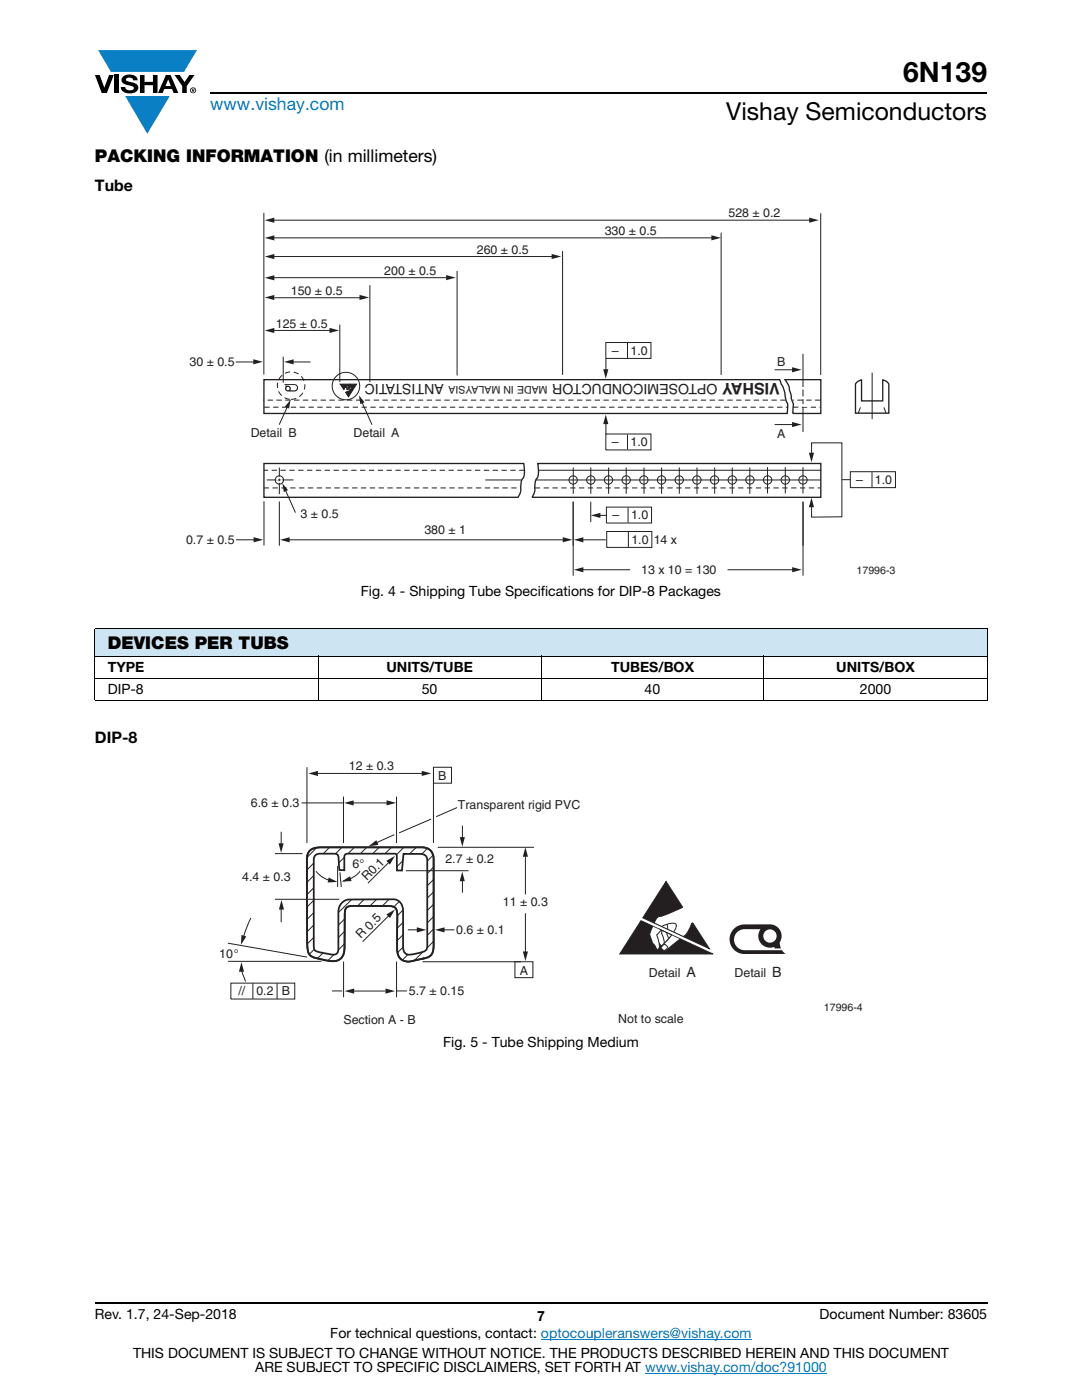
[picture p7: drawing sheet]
<svg xmlns="http://www.w3.org/2000/svg" width="216mm" height="279mm" viewBox="0 0 216 279" stroke-linecap="round" stroke-linejoin="round" font-family="sans-serif">
<g fill="#0a7fc3">
<path d="M19.6 10h19.7l-2.6 4.3h-1.1h-13.5z"/>
<path d="M25 19.2h8.9l-4.5 7.5z"/>
</g>
<g fill="#000">
<path d="M18.9 15h1l.9 2.5 1-2.5h.9l-1.4 3.6h-1zM22.9 15h.9v3.6h-.9zM24.6 15.3a2.1 2.1 0 0 1 2.8 .3l.1 .4h-.9a.79 .79 0 0 0-.7-.5 .79 .79 0 0 0-.8 .4l.3 .3 1 .2a1.08 1.08 0 0 1 1.2 1 1.08 1.08 0 0 1-1.1 1.2 1.73 1.73 0 0 1-2.4-1.2h.9a.96 .96 0 0 0 .8 .6 .96 .96 0 0 0 .9-.4 1.31 1.31 0 0 0-1.2-.6 1.03 1.03 0 0 1-1.1-.6 1.03 1.03 0 0 1 .2-1.1zM27.9 15h.9v1.3h1.7v-1.3h.9v3.6h-.9v-1.6h-1.7v1.6h-.9zM34.8 15h1.1l.9 1.4 1-1.4h1l-1.5 2.2v1.4h-.9v-1.4z"/>
<path d="M33.6 15.9l.5 1.3h-1.1zM33.1 15l-1.6 3.6h1l.3-.8h1.5l.3 .8h1l-1.6-3.6z"/>
<path d="M38.4 17.8h.2v.2h-.2zM38.3 17.7v.7h.1v-.3l.4 .3-.2-.3 .2-.2-.1-.2z"/>
<path d="M38.1 18a.46 .46 0 0 1 .9 0 .46 .46 0 0 1-.9 0zM37.9 18a.6 .6 0 0 0 1.2 0 .6 .6 0 0 0-1.2 0z"/>
</g>
<path d="M42 18.6h155M18.9 260h178.1" fill="none" stroke="#000" stroke-width=".36"/>
<path d="M107.9 267.3h42.1M128.7 274h36.3" fill="none" stroke="#067ec4" stroke-width=".2"/>
<path d="M18.9 125.5h178.1v5.5h-178.1z" fill="#cde5f3"/>
<g fill="#fff">
<path d="M18.9 131h44.6v4.4h-44.6z"/>
<path d="M63.5 131h44.4v4.4h-44.4z"/>
<path d="M107.9 131h44.5v4.4h-44.5z"/>
<path d="M152.4 131h44.6v4.4h-44.6z"/>
</g>
<path d="M18.9 125.5h178.1M18.9 131h178.1M18.9 135.4h178.1M18.9 139.8h178.1M18.9 125.5v14.2M63.5 130.9v9M107.9 130.9v9M152.4 130.9v9M197 125.5v14.2" fill="none" stroke="#000" stroke-width=".2"/>
<path d="M37.1 41.1h141.7v74h-141.7z" fill="#fff"/>
<path d="M52.6 42.5v32.3M54.4 51.2h56M73.8 56.9v19.3M91.2 54.1v20.8M112.3 50.1v24.7M143.9 46.4v28.4M163.8 42.6v32.2M56.5 71.2v5.2M67.8 64.8v11.4M160.2 70.6v15.6" fill="none" stroke="#231f20" stroke-width=".2"/>
<path d="M52.7 75.8h102.9l.2 .5a8 8 0 0 1 1 3.5l.1 .4a3.8 3.8 0 0 1 .2 2.3h-104.4zM156.6 75.8h7.2v6.7h-5.6l.1-1.7-.8-3.1a2.8 2.8 0 0 0-.9-1.9zM170.8 76.4l1.1-.6v4.2h4.2v-4.2a1.37 1.37 0 0 1 1.3 1.9v4.8h-6.7v-5.8zM52.7 92.5h51.8a4.6 4.6 0 0 1-.5 3.7l-.1 1.1a2.59 2.59 0 0 1-.5 1.9h-50.7zM107.3 92.5h56.5v6.7h-57.6l.1-.1a5.4 5.4 0 0 0 .5-2.9 4.6 4.6 0 0 0 .5-3.7z" fill="none" stroke="#231f20" stroke-width=".26"/>
<path d="M67.9 76.7h3.2l-.7 1.1z" fill="#231f20"/>
<path d="M67.9 76.7h3.2l-.7 1.1zM69.3 77.4l-.1 .3 .5-.1M69.5 77.5v.2" fill="none" stroke="#231f20" stroke-width=".2"/>
<path d="M57.1 77.6a.35 .35 0 0 1 .7 0 .35 .35 0 0 1-.7 0zM56.7 76.7l.2 .1h1.8a.53 .53 0 0 1 .6 .6 .53 .53 0 0 1-.6 .5h-.8a.67 .67 0 0 0 0-.7 .67 .67 0 0 0-.7-.3h-.3l.1 .2a.73 .73 0 0 0 .5 1h1.2a.74 .74 0 0 0 .8-.7 .74 .74 0 0 0-.8-.7z" fill="#231f20"/>
<path d="M69.6 77l.2 .5-.5-.2z" fill="#fff"/>
<path d="M69.6 77l.2 .5-.5-.2z" fill="none" stroke="#231f20" stroke-width=".2"/>
<path d="M68 76.9l2.3 1-.8 1.3-.5-.9 .9-.5-1-.5-.3 .4z" fill="#231f20"/>
<path d="M68.9 77.3l-.3 .4-.6-.8 2.3 1-.8 1.3-.5-.9 .9-.5M69.4 77.2l.1 .2" fill="none" stroke="#231f20" stroke-width=".2"/>
<path d="M69.6 77l.3 .4-.2 .1z" fill="#fff"/>
<path d="M69.6 77l.3 .4-.2 .1z" fill="none" stroke="#231f20" stroke-width=".2"/>
<path d="M69.8 76.9l.1-.1 .2 .4-.1 .4-.3-.1 .2-.2z" fill="#fff"/>
<path d="M69.7 77.5l.2-.2v-.5l.2 .6-.1 .2" fill="none" stroke="#231f20" stroke-width=".2"/>
<path d="M69 77.2l.6-.4h.1l-.4 .5z" fill="#fff"/>
<path d="M69 77.2l.6-.4 .1 .1-.4 .4" fill="none" stroke="#231f20" stroke-width=".2"/>
<path d="M69.5 76.8l.2 .1-.1 .1z" fill="#fff"/>
<path d="M69.5 76.8l.2 .1-.1 .1z" fill="none" stroke="#231f20" stroke-width=".2"/>
<path d="M69.9 76.8l.1 .2z" fill="#fff"/>
<g fill="none" stroke="#231f20" stroke-width=".2">
<path d="M69.9 76.8l.1 .2zM174 74.4v9.2M72.2 80.2l2 4.6M107.4 93.8h56.5M171.7 81.3l-.5 1.2M176.4 81.3l.4 1.2"/>
<circle cx="69" cy="77" r="2.74"/>
<circle cx="55.7" cy="95.8" r=".83"/>
<circle cx="114.4" cy="95.8" r=".83"/>
<circle cx="117.9" cy="95.8" r=".83"/>
<circle cx="121.4" cy="95.8" r=".83"/>
<circle cx="124.9" cy="95.8" r=".83"/>
<circle cx="128.5" cy="95.8" r=".83"/>
<circle cx="132" cy="95.8" r=".83"/>
<circle cx="135.5" cy="95.8" r=".83"/>
<circle cx="139.1" cy="95.8" r=".83"/>
<circle cx="142.6" cy="95.8" r=".83"/>
<circle cx="146.1" cy="95.8" r=".83"/>
<circle cx="149.6" cy="95.8" r=".83"/>
<circle cx="153.2" cy="95.8" r=".83"/>
<circle cx="156.7" cy="95.8" r=".83"/>
<circle cx="160.2" cy="95.8" r=".83"/>
</g>
<g fill="none" stroke="#231f20" stroke-width=".2" stroke-dasharray="1.1 .7" stroke-linecap="butt">
<path d="M156.8 79.9h-104.3M163.7 79.9h-5.6M52.6 97.4h51.3M52.7 81.3h104.4M104.7 93.8h-52M106.7 97.4h56.9M158.2 81.3h5.5"/>
<circle cx="58.1" cy="77" r="2.74"/>
</g>
<path d="M71.6 78.9l1.1 1.4-.8 .4z" fill="#231f20"/>
<path d="M56.9 97.8l2.1 4.5" fill="none" stroke="#231f20" stroke-width=".2"/>
<path d="M56.3 96.4l1.2 1.4-.9 .4z" fill="#231f20"/>
<path d="M57.4 81.1l-1.7 3.7" fill="none" stroke="#231f20" stroke-width=".2"/>
<path d="M58 79.8l-.3 1.7-.9-.3z" fill="#231f20"/>
<path d="M54.4 43.9h107.4M106.9 95.8h56.9" fill="none" stroke="#231f20" stroke-width=".2"/>
<path d="M104.1 95.8h-7.3" fill="none" stroke="#231f20" stroke-width=".2" stroke-dasharray="12.3 .7 1.1 .7" stroke-linecap="butt"/>
<g fill="#231f20">
<path d="M52.8 44l1.9-.6v1.1z"/>
<path d="M161.5 43.4l1.9 .5-1.9 .5z"/>
</g>
<path d="M54.4 47.5h87.7" fill="none" stroke="#231f20" stroke-width=".2"/>
<g fill="#231f20">
<path d="M52.8 47.5l1.9-.5v1z"/>
<path d="M141.9 47l2 .5-2 .5z"/>
<path d="M52.8 51.2l1.9-.5v1z"/>
<path d="M110.1 50.7l1.9 .5-1.9 .5z"/>
</g>
<path d="M54.4 55.4h34.6M54.7 59.4h17.9" fill="none" stroke="#231f20" stroke-width=".2"/>
<path d="M89 54.9l1.9 .5-1.9 .5z" fill="#231f20"/>
<path d="M154.6 84.7h3.8" fill="none" stroke="#231f20" stroke-width=".2"/>
<path d="M158 84.2l2 .5-2 .5z" fill="#231f20"/>
<path d="M154.6 73.8h3.8" fill="none" stroke="#231f20" stroke-width=".2"/>
<g fill="#231f20">
<path d="M158 73.3l2 .5-2 .5z"/>
<path d="M52.8 59.4l1.9-.5v1z"/>
<path d="M52.8 55.4l1.9-.5v1.1z"/>
<path d="M71.7 58.8l1.9 .6-1.9 .5z"/>
</g>
<path d="M47 72.2h4.1M54.1 65.9h12.1M57.9 72.2h4.1" fill="none" stroke="#231f20" stroke-width=".2"/>
<g fill="#231f20">
<path d="M52.8 66l1.9-.6v1.1z"/>
<path d="M65.8 65.4l1.9 .5-1.9 .6z"/>
<path d="M56.7 72.2l1.9-.5v1z"/>
</g>
<path d="M120.9 71.5v2.9" fill="none" stroke="#231f20" stroke-width=".2"/>
<path d="M120.4 73.7h1l-.5 1.9z" fill="#231f20"/>
<path d="M120.9 84v2.6" fill="none" stroke="#231f20" stroke-width=".2"/>
<g fill="#231f20">
<path d="M120.9 82.7l.5 1.9h-1z"/>
<path d="M50.5 71.7l2 .5-2 .5z"/>
</g>
<path d="M47.1 107.7h4.1M57.6 107.7h55M115.8 107.7h5.1" fill="none" stroke="#231f20" stroke-width=".2"/>
<g fill="#231f20">
<path d="M55.9 107.7l1.9-.5v1z"/>
<path d="M114.5 107.7l1.9-.5v1z"/>
</g>
<path d="M119.2 102.9h1.8" fill="none" stroke="#231f20" stroke-width=".2"/>
<g fill="#231f20">
<path d="M117.9 102.9l1.9-.6v1.1z"/>
<path d="M50.6 107.2l1.9 .5-1.9 .5z"/>
<path d="M112.3 107.2l1.9 .5-1.9 .5z"/>
<path d="M161.9 99.3l.5 1.9h-1z"/>
</g>
<path d="M161.9 91v-2.6h6.1v14.7l-6.1 .1v-2.6" fill="none" stroke="#231f20" stroke-width=".2"/>
<path d="M161.4 90.4h1l-.5 1.9z" fill="#231f20"/>
<g fill="none" stroke="#231f20" stroke-width=".2">
<path d="M120.9 68.4h9v3.1h-9zM125.2 68.4v3M53.2 95.8h5.4M55.7 93.3v5.3M114.4 93.3v5.2M117.9 93.3v5.2M121.4 93.3v5.2M125 93.3v5.2M128.5 93.3v5.2M132 93.3v5.2M135.5 93.3v5.2M139.1 93.3v5.2"/>
<path d="M142.6 93.3v5.2M146.1 93.3v5.2M149.6 93.3v5.2M153.2 93.2v5.3M156.7 93.2v5.3M160.2 93.2v5.3M168 95.7h1.6M52.7 100v8.9M55.7 100.1v8.8M114.4 100.1v8.8M115.8 113.7h9.9M145.2 113.7h13.9"/>
<path d="M160.2 100.1v8.8"/>
</g>
<path d="M159.9 77.5h1.9M159.9 80.9h1.9" fill="none" stroke="#fff" stroke-width=".53"/>
<path d="M159.9 79.4h1.9" fill="none" stroke="#fff" stroke-width=".53" stroke-dasharray="1.1 .7" stroke-linecap="butt"/>
<g fill="#231f20">
<path d="M114.5 113.7l1.9-.5v1z"/>
<path d="M158.1 113.2l1.9 .5-1.9 .5z"/>
</g>
<path d="M120.9 86.6h9v3.2h-9zM125.2 86.7v3M169.7 94.1h9v3.2h-9zM174 94.2v3M114.4 100.1v14.8M117.9 100.1v4.1M121 101.2h9v3.2h-9zM121.1 106.1h9v3.1h-9zM125.3 101.3v3M125.4 106.2v3M160.2 100.1v14.8" fill="none" stroke="#231f20" stroke-width=".2"/>
<path d="M55.3 95.5v.4M55.5 96.2h.4M55.6 95.3h.4M56.1 95.6v.4" fill="none" stroke="#fff" stroke-width=".35"/>
<path d="M43.7 151.5h128.5v53.5h-128.5z" fill="#fff"/>
<path d="M127.9 183.7l14.3 6.7h-18.5z" fill="#231f20"/>
<path d="M127.9 183.7l14.3 6.7h-18.5zM132.1 184.9l.4-.2a3.7 3.7 0 0 1 2.2-.4l.2 .2v.5l-.5 .9M133.1 184.4l.1 1" fill="none" stroke="#231f20" stroke-width=".2"/>
<path d="M152.3 186.8a1.35 1.35 0 0 1 2.7 0 1.35 1.35 0 0 1-2.7 0zM146.2 185.6a2.95 2.95 0 0 0-.3 3.1 2.95 2.95 0 0 0 2.6 1.7h8.2l-.7-.8h-7.4a2.1 2.1 0 0 1-2.1-2.1 2.1 2.1 0 0 1 2.1-2.1h3.1a2.32 2.32 0 0 0 .1 2.8 2.32 2.32 0 0 0 2.7 .8l.1 .3h1.2l-.2-1.2a2.36 2.36 0 0 0-2-3.6h-5.1a2.95 2.95 0 0 0-2.3 1.1z" fill="#231f20"/>
<path d="M131.6 185.5l2.5 1.1-1.5 1.7-.3-.1z" fill="#fff"/>
<path d="M131.6 185.5l2.5 1.1-1.5 1.7-.3-.1z" fill="none" stroke="#231f20" stroke-width=".2"/>
<path d="M132.9 175.9l3.3 5.1-4.1 1.8a1.57 1.57 0 0 0-1.5 1.4l5.8 2.7a4.1 4.1 0 0 0 1.6-2.6l.2-.1 3.3 5.1-13.2-6.1z" fill="#231f20"/>
<path d="M130.6 184.2l.1-.4a1.42 1.42 0 0 1 1.4-1l4.1-1.8-3.3-5.1-4.6 7.3 13.2 6.1-3.3-5.1-.2 .1a4.1 4.1 0 0 1-1.6 2.6M133.1 186.2l.3 1.1" fill="none" stroke="#231f20" stroke-width=".2"/>
<path d="M131.7 185.6l.4 .2-.1 .4 .3 .8a1.41 1.41 0 0 1-.1 1.7 .58 .58 0 0 1-.7-.5l-.2-.1-.4-1.6z" fill="#fff"/>
<path d="M131.7 185.6l.4 .2-.1 .4 .3 .8a1.41 1.41 0 0 1-.1 1.7 .58 .58 0 0 1-.7-.5l-.2-.1-.4-1.6z" fill="none" stroke="#231f20" stroke-width=".2"/>
<path d="M130.3 184.9l1.6 .7-.9 1 .5 1.8a1 1 0 0 1-.5 1.3l-.8-1.3-.1-.5a2.34 2.34 0 0 1 .2-3z" fill="#fff"/>
<path d="M130.3 184.9a2.34 2.34 0 0 0-.2 3l.1 .5 .8 1.3a1.13 1.13 0 0 0 .5-1.6l-.5-1.5 .9-1" fill="none" stroke="#231f20" stroke-width=".2"/>
<path d="M134 186.6l1.7 .8-2.2 1.8a.93 .93 0 0 1-1.3 .5l-.4-.5 .1-.3z" fill="#fff"/>
<path d="M134 186.6l-1.9 2.1-.3 .5a.74 .74 0 0 0 1.3 .4l2.6-2.2" fill="none" stroke="#231f20" stroke-width=".2"/>
<path d="M132.3 188.6l.3-.2 .6 .5a.7 .7 0 0 1-.6 .8l-.7-.6z" fill="#fff"/>
<path d="M132.3 188.6l.3-.2 .6 .5a.7 .7 0 0 1-.6 .8l-.7-.6z" fill="none" stroke="#231f20" stroke-width=".2"/>
<path d="M130.3 188.4l.4 .3a.91 .91 0 0 1 .3 1z" fill="#fff"/>
<g fill="none" stroke="#231f20" stroke-width=".2">
<path d="M61.2 153.1v15.1M68.5 159v9.2M54.9 170.4h5.5M54.9 179.5h12.8M62.6 177.2l-1.4 1.4M62.6 172.3l-1.4 1.3M62.6 179.7l-1.3 1.3M62.6 174.7l-1.4 1.4M63.1 169.2l-1.8 1.9M65.8 169.1l-1.3 1.3M68.2 169.1l-1.3 1.3M68.7 171.1l-1.1 1.1"/>
<path d="M70.1 179.5l-2.6 2.6M70.7 169.1l-1.3 1.3M72.6 179.5l-1.3 1.3M73.2 169.1l-1.3 1.3M75.1 179.5l-1.4 1.4M75.6 169.1l-1.3 1.3M77.6 179.5l-1.4 1.4M78.1 169.1l-1.3 1.3M79.6 179.9l-1.1 1.1M80.4 171.7l-1.2 1.3M80.5 169.2l-1.4 1.3M83 169.1l-1.3 1.3"/>
<path d="M85.3 169.3l-1.2 1.2M86.4 170.7l-1.1 1.1M86.5 175.6l-1.2 1.1M86.5 173.1l-1.2 1.2M86.5 178l-1.2 1.2M62.6 184.6l-1.3 1.3M62.6 182.1l-1.4 1.4M62.7 187l-1.4 1.4M62.7 189.5l-1 .9M64.5 190.2l-1.2 1.1M66.6 190.5l-1.2 1.2M68.8 188.3l-1.3 1.3"/>
<path d="M68.8 185.8l-1.3 1.3M68.8 183.4l-1.3 1.2M80.4 181.6l-1.2 1.2M80.4 189l-1.1 1.1M80.4 184.1l-1.2 1.2M80.5 186.5l-1.3 1.2M81.4 190.5l-1.1 1.1M84.3 190l-1.7 1.8M86.5 185.4l-1.2 1.2M86.5 182.9l-1.2 1.3M86.5 180.4l-1.2 1.3M86.6 187.8l-1.3 1.3"/>
<path d="M88.1 185.6h2.6M130.3 188.4l.4 .3a.91 .91 0 0 1 .3 1z"/>
</g>
<path d="M62.8 170.8a3.8 3.8 0 0 1 2.8-.4h.9a.84 .84 0 0 1 1.1 .9l.1 2.3 1 .1v-2.1a.86 .86 0 0 1 .1-1 .86 .86 0 0 1 1-.2h8.7a.52 .52 0 0 1 .6 .1 .52 .52 0 0 1 .1 .5v2.7h1l.3-3.3h3.2a1.31 1.31 0 0 1 1.6 1.7v16.4a1.16 1.16 0 0 1-.9 1.5l-1.7 .4a1.96 1.96 0 0 1-2-.4l-.3-1v-2.3a25.1 25.1 0 0 0-.2-6.1 2.02 2.02 0 0 0-2.3-1.1h-7.2a2.59 2.59 0 0 0-3.2 3.1v2a25.9 25.9 0 0 1-.1 5.5 1.74 1.74 0 0 1-2.1 .2l-1.8-.3a1.01 1.01 0 0 1-.9-1.4v-17.1zM86.5 188.7v-16.4a2.51 2.51 0 0 0-2.3-3.2h-20a2.62 2.62 0 0 0-2.8 1.3l-.1 1.2-.1 10.5a40.4 40.4 0 0 0 .4 8 2.92 2.92 0 0 0 2.4 1.3l.6 .2a4.6 4.6 0 0 0 3.3-.2 3.9 3.9 0 0 0 .9-3.1v-5.5a1.59 1.59 0 0 1 1-2h7.2a1.9 1.9 0 0 1 2.1 .9l.2 1.3-.1 6.4a2.3 2.3 0 0 0 1.1 2.2 2.3 2.3 0 0 0 2.4 .1l2.1-.5a2.03 2.03 0 0 0 1.7-2.4" fill="none" stroke="#231f20" stroke-width=".35"/>
<path d="M86.8 185.6l1.9-.5v1z" fill="#231f20"/>
<path d="M81.4 185.6h2.4" fill="none" stroke="#231f20" stroke-width=".2"/>
<path d="M83.2 185.1l1.9 .5-1.9 .5z" fill="#231f20"/>
<path d="M70.1 197.8h6.8" fill="none" stroke="#231f20" stroke-width=".2"/>
<g fill="#231f20">
<path d="M68.8 197.8l1.9-.5v1z"/>
<path d="M76.9 197.3l1.9 .5-1.9 .5z"/>
<path d="M68.2 175.9l1.7-1 .3 .9z"/>
</g>
<path d="M77.6 172.1l-4.2 4.2M77.7 182.6l-5.3 5.3" fill="none" stroke="#231f20" stroke-width=".2"/>
<g fill="#231f20">
<path d="M77.1 182.5l1.7-1-1 1.7z"/>
<path d="M77.1 171.8l1.7-1-1 1.7z"/>
<path d="M65.6 175.1l1.7 .9-1.9 .1z"/>
</g>
<path d="M56.1 166v3M56.1 181.2v2.8" fill="none" stroke="#231f20" stroke-width=".2"/>
<g fill="#231f20">
<path d="M55.6 168.3h1l-.5 1.9z"/>
<path d="M48.2 186.6l1 .3-1.1 1.7z"/>
<path d="M48.2 192l.5 1.9h-1z"/>
</g>
<path d="M92.3 164.8v2.9M92.3 175.3v2.9" fill="none" stroke="#231f20" stroke-width=".2"/>
<g fill="#231f20">
<path d="M91.7 167.1h1.1l-.6 1.9z"/>
<path d="M92.2 173.9l.5 2h-1z"/>
<path d="M56.2 179.6l.5 1.9h-1z"/>
</g>
<path d="M104.8 170.4v8.1M104.8 182.3v8.5" fill="none" stroke="#231f20" stroke-width=".2"/>
<g fill="#231f20">
<path d="M104.3 189.9h1.1l-.6 1.9z"/>
<path d="M104.8 169.1l.6 1.9h-1.1z"/>
</g>
<path d="M86.5 153.1h3.6v3.2h-3.6zM78.7 166.6l-3.9 1.7M86 163.5l-6.4 2.7M91.2 161.2l-4.2 1.8M46.1 196.2h12.7v3.2h-12.7zM55.3 196.2v3.2M102.7 191.9h3.6v3.2h-3.6z" fill="none" stroke="#231f20" stroke-width=".2"/>
<path d="M73.5 168.9l1.6-1.2 .4 .9z" fill="#231f20"/>
<path d="M63.4 154.4h21.7" fill="none" stroke="#231f20" stroke-width=".2"/>
<g fill="#231f20">
<path d="M61.5 154.4l1.9-.6v1.1z"/>
<path d="M84.2 153.8l1.9 .6-1.9 .5z"/>
</g>
<path d="M60.2 160.2h8.3M70.4 160.2h7.3" fill="none" stroke="#231f20" stroke-width=".2"/>
<g fill="#231f20">
<path d="M68.7 160.2l1.9-.5v1.1z"/>
<path d="M77.1 159.7l2 .5-2 .5z"/>
</g>
<g fill="none" stroke="#231f20" stroke-width=".2">
<path d="M79.1 159v9.2M86.5 153.1v15.1M63.1 173.9l.7 .8a5.7 5.7 0 0 0 3.1 1.2M67.4 172.8v4.2M67.8 174.1l.3 2.9M71.8 173.8l-.6 .7-1 .7-1.7 .7M81 173.8h12.5M87.3 169.1h19.3M45.5 188.2l15.8 2.8M45.5 191.9h18.6M48.2 193.4l.2 .9 .6 1.6M50.1 183.2l-1.5 3.6"/>
<path d="M50.5 196.2v3.2M66.2 197.8h2.1M68.6 191.9v7.1M79.1 191.9v7.1M79.2 197.8h2M84.3 191.9h19.6"/>
</g>
<text font-size="5.6" x="180.2" y="16.4">6N139</text>
<text font-size="4.9" x="144.9" y="24">Vishay Semiconductors</text>
<text font-size="3.5" fill="#067ec4" x="42" y="21.9">www.vishay.com</text>
<g font-size="3.5">
<text x="18.9" y="32.3">PACKING INFORMATION (in millimeters)</text>
<text x="21.5" y="129.6">DEVICES PER TUBS</text>
</g>
<g font-size="3.2">
<text x="18.9" y="38.1">Tube</text>
<text x="18.9" y="148.3">DIP-8</text>
</g>
<text font-size="3.2" fill="#231f20" x="155.6" y="76.5" transform="rotate(-180 155.6 76.5)">VISHAY</text>
<g font-size="2.8" fill="#231f20">
<text x="88.6" y="76.6" transform="rotate(-180 88.6 76.6)">ANTISTATIC</text>
<text x="143.2" y="76.7" transform="rotate(-180 143.2 76.7)">OPTOSEMICONDUCTOR</text>
<text x="137" y="195">A</text>
<text x="154.1" y="194.9">B</text>
</g>
<g font-size="2.8">
<text x="72" y="118.9">Fig. 4 - Shipping Tube Specifications for DIP-8 Packages</text>
<text x="21.5" y="134.1">TYPE</text>
<text x="77.1" y="134.1">UNITS/TUBE</text>
<text x="121.9" y="134.1">TUBES/BOX</text>
<text x="166.9" y="134.1">UNITS/BOX</text>
<text x="21.5" y="138.5">DIP-8</text>
<text x="84.1" y="138.5">50</text>
<text x="128.6" y="138.5">40</text>
<text x="171.6" y="138.5">2000</text>
<text x="88.4" y="209">Fig. 5 - Tube Shipping Medium</text>
<text x="18.9" y="263.3">Rev. 1.7, 24-Sep-2018</text>
<text x="107.2" y="263.6">7</text>
<text x="163.6" y="263.3">Document Number: 83605</text>
<text x="65.9" y="267.1">For technical questions, contact: optocoupleranswers@vishay.com</text>
<text x="26.5" y="271">THIS DOCUMENT IS SUBJECT TO CHANGE WITHOUT NOTICE. THE PRODUCTS DESCRIBED HEREIN AND THIS DOCUMENT</text>
<text x="50.9" y="273.8">ARE SUBJECT TO SPECIFIC DISCLAIMERS, SET FORTH AT www.vishay.com/doc?91000</text>
</g>
<g font-size="2.5" fill="#231f20">
<text x="120.7" y="47">330 ± 0.5</text>
<text x="145.4" y="43.2">528 ± 0.2</text>
<text x="95.1" y="50.7">260 ± 0.5</text>
<text x="58" y="58.9">150 ± 0.5</text>
<text x="76.7" y="54.8">200 ± 0.5</text>
<text x="55" y="65.4">125 ± 0.5</text>
<text x="122.1" y="70.8">–</text>
<text x="125.8" y="70.8">1.0</text>
<text x="37.8" y="73">30 ± 0.5</text>
<text x="155.1" y="73.1">B</text>
<text x="50" y="87.3">Detail B</text>
<text x="70.5" y="87.3">Detail A</text>
<text x="122.1" y="89.1">–</text>
<text x="125.8" y="89.1">1.0</text>
<text x="155.1" y="87.5">A</text>
<text x="170.9" y="96.6">–</text>
<text x="174.6" y="96.6">1.0</text>
<text x="60" y="103.3">3 ± 0.5</text>
<text x="84.7" y="106.7">380 ± 1</text>
<text x="122.2" y="103.7">–</text>
<text x="125.9" y="103.7">1.0</text>
<text x="37.1" y="108.5">0.7 ± 0.5</text>
<text x="126" y="108.5">1.0</text>
<text x="130.5" y="108.5">14 x</text>
<text x="127.9" y="114.5">13 x 10 = 130</text>
<text x="69.6" y="153.6">12 ± 0.3</text>
<text x="87.5" y="155.7">B</text>
<text x="50.1" y="161">6.6 ± 0.3</text>
<text x="91.4" y="161.5">Transparent rigid PVC</text>
<text x="70.3" y="173.2">6°</text>
<text x="88.9" y="172.3">2.7 ± 0.2</text>
<text x="48.4" y="175.8">4.4 ± 0.3</text>
<text x="73.2" y="175.9" transform="rotate(-45 73.2 175.9)">R0.1</text>
<text x="100.3" y="180.9">11 ± 0.3</text>
<text x="43.7" y="191.3">10°</text>
<text x="72" y="187.5" transform="rotate(-45 72 187.5)">R 0.5</text>
<text x="91" y="186.3">0.6 ± 0.1</text>
<text x="103.7" y="194.5">A</text>
<text x="129.5" y="195">Detail</text>
<text x="146.6" y="194.9">Detail</text>
<text x="47.6" y="198.6">//</text>
<text x="51.2" y="198.6">0.2</text>
<text x="56.2" y="198.6">B</text>
<text x="81.6" y="198.5">5.7 ± 0.15</text>
<text x="68.5" y="204.4">Section A - B</text>
<text x="123.4" y="204.1">Not to scale</text>
</g>
<g font-size="2.1" fill="#231f20">
<text x="109.3" y="77.1" transform="rotate(-180 109.3 77.1)">MADE IN MALAYSIA</text>
<text x="170.9" y="114.6">17996-3</text>
<text x="164.4" y="201.8">17996-4</text>
</g>
</svg>
